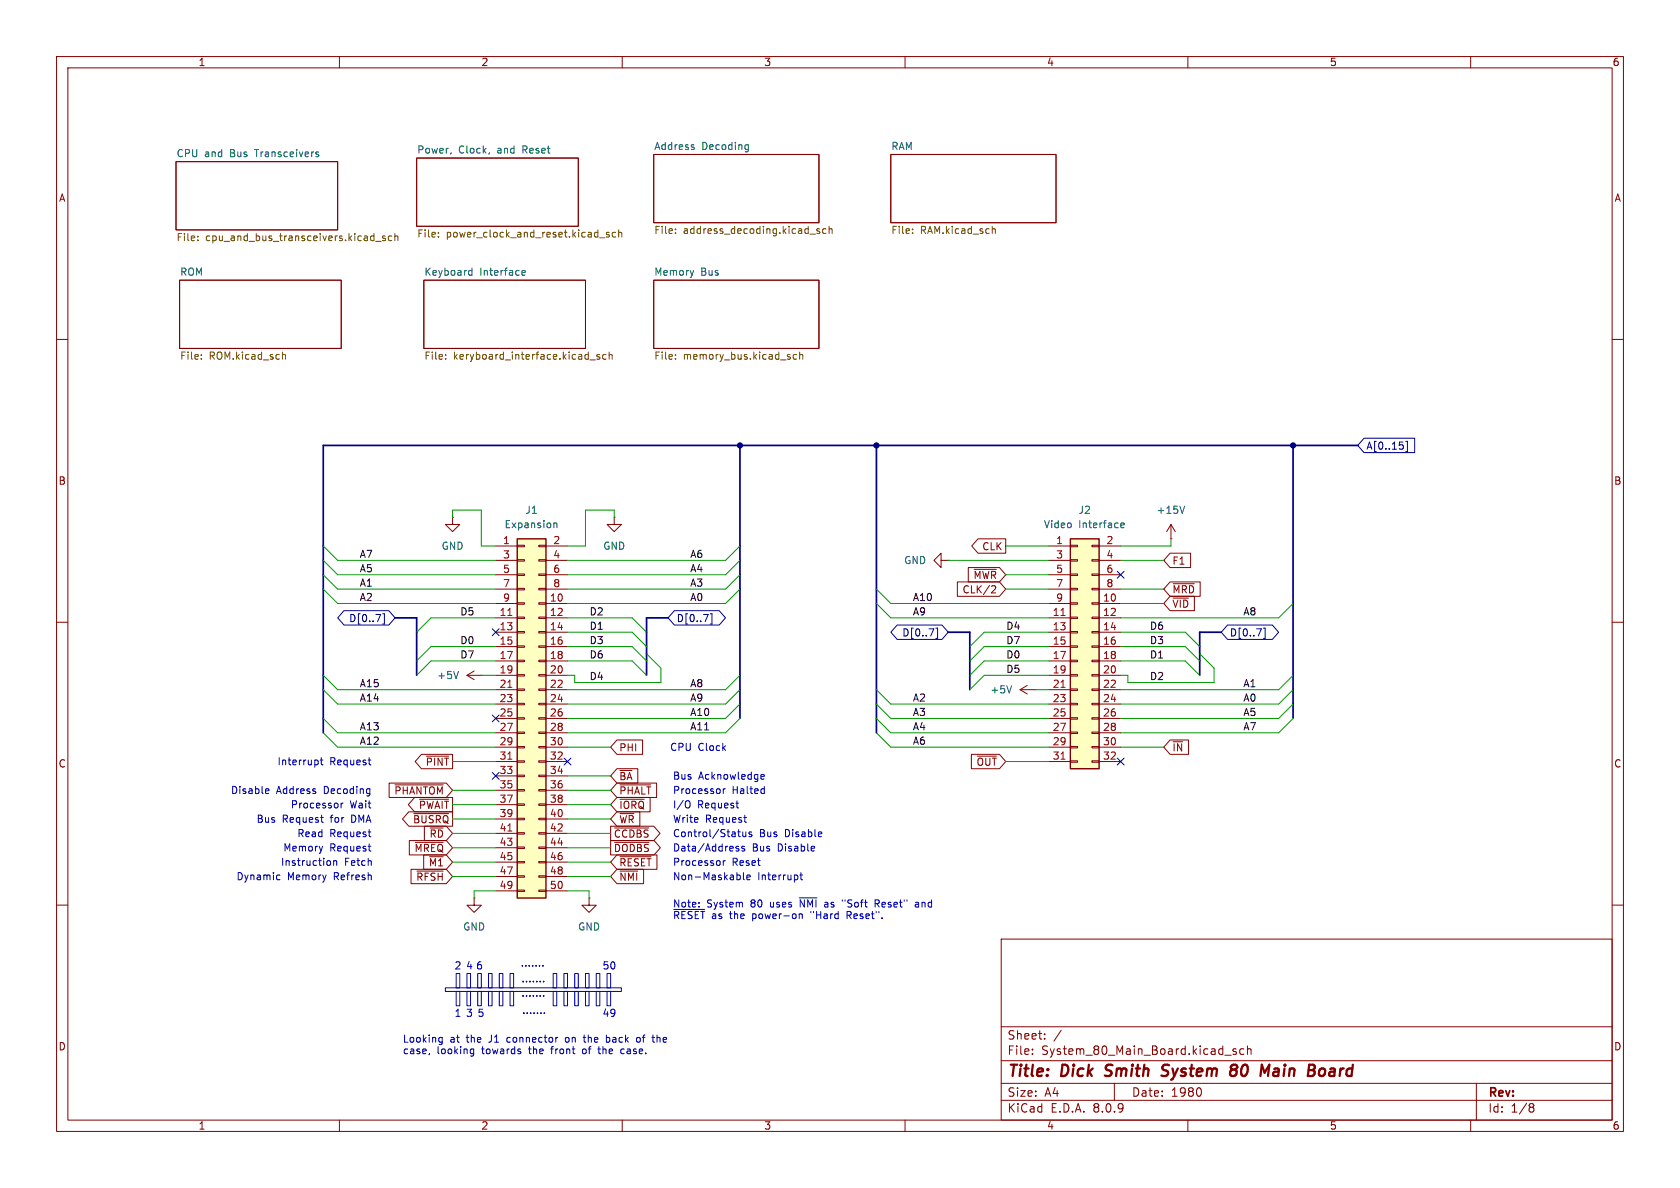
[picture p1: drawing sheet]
<svg xmlns="http://www.w3.org/2000/svg" width="297mm" height="210mm" viewBox="0 0 297 210" stroke-linecap="round" stroke-linejoin="round" font-family="sans-serif">
<g fill="none" stroke="#840000" stroke-width=".18">
<path d="M10 10h277v190h-277zM12 12h273v186h-273zM60 10v2M110 10v2M160 10v2M210 10v2M260 10v2M31.1 28.6h28.6v12h-28.6zM73.7 27.9h28.5v12.1h-28.5zM115.6 27.3h29.2v12.1h-29.2zM157.5 27.3h29.2v12.1h-29.2zM31.7 49.5h28.6v12.1h-28.6z"/>
<path d="M74.9 49.5h28.6v12.1h-28.6zM115.6 49.5h29.2v12.1h-29.2zM10 60h2M285 60h2M10 110h2M285 110h2M10 160h2M177 166h108v32h-108zM285 160h2M60 198v2M110 198v2M160 198v2"/>
<path d="M177 194.5h108M177 191.5h108M177 187.5h108M177 181.5h108M182.5 186.3v.1M182.5 185.5v.1M184.7 183.6v.1M184.7 182.8v.1M187.6 182.1l-1.3 2M197 191.5v3M210 198v2M212.2 192.4l.2 .5-.2 .8"/>
<path d="M216.5 186.5h1.2M218.5 185.5l-.3-.1-.2 .2v.2l.5 .2v.3h-.5M219.9 185.5l-.4-.1-.3 .3v.4l.1 .2h.6M220.5 185.5l.2-.1 .4 .1 .1 .9M220.5 184.9v1.5M260 198v2M261 191.5v6.5M270.6 195.1l.4 .1 .2 .2-.3 .3M270.6 195.7h.3M270.9 195.7l.2 .2 .1 .4-.2 .2-.4 .1"/>
</g>
<path d="M195.3 190.1l.3 .1M195.6 188.4l-.1 .4 .1 .2M206.4 190a.85 .85 0 0 1-1.1 .1M206.4 188.2l-.7 .1a.46 .46 0 0 0-.2 .5 .46 .46 0 0 0 .3 .4l.6 .2M217.8 188.3l.6-.1 .3 .2v.3l-.4 .4M217.9 189.1h.4M218.3 189.1l.3 .2a.67 .67 0 0 1-.1 .7 .67 .67 0 0 1-.7 .2M223.6 189.6l.8-1.4-.2 2M225.4 189.4a.4 .4 0 0 0-.3 .4 .4 .4 0 0 0 .2 .4h.5M225.5 188.9l-.2 .1M233.5 189a.5 .5 0 0 1 .8 .3l-.1 .5a.6 .6 0 0 1-.9 .3" fill="none" stroke="#840000" stroke-width=".4"/>
<g fill="none" stroke="#006464" stroke-width=".18">
<path d="M56 26.9h.3M56 27.3h.3l.1 .2-.2 .2h-.3M79.7 27l-.1 .2M86.5 27l-.1 .2M122.6 26l.1 .2-.1 .2M122.6 25.6h.1M131.9 25.6h.4M132.3 25.6v1l-.1 .2-.3 .1M132.3 26.4h-.4M83 48.6h.4M83 47.9h.4M83.4 47.4v1.3"/>
<path d="M92.3 48.2l.6-.1-.1-.2-.4-.1-.1 .2v.6h.5M122.6 47.8l-.3 .9"/>
</g>
<g fill="none" stroke="#725600" stroke-width=".18">
<path d="M35 42.4v.1M35 41.8v.1M66.4 42.7h1M68.1 41.8l-.3-.1-.2 .2 .1 .2 .4 .1v.3h-.5M69.3 41.8l-.4-.1-.3 .2 .2 .6h.5M69.8 41.8l.2-.1 .3 .1v.7M69.8 41.3v1.2M77.5 41.8v.1M77.5 41.1v.1M106 42h1M107.7 41.1h-.3l-.2 .1 .1 .2 .4 .1v.4h-.5M108.8 41.1h-.3l-.3 .2 .2 .6h.4"/>
<path d="M109.4 41.2l.2-.1h.3v.8M109.4 40.6v1.3M119.4 40.5v.1M119.4 41.2v.1M143.2 41.4h1M144.9 40.5l-.3-.1-.2 .2 .1 .2 .4 .1v.3h-.5M146 40.5l-.3-.1-.3 .3 .1 .5h.5M146.6 40.6l.2-.2 .3 .1v.8M146.6 40v1.3M161.3 41.2v.1M161.3 40.5v.1M175.5 40.5h.4l.1 .8"/>
<path d="M35.6 63.4v.1M35.6 62.7v.1M49.9 62.8l.2-.1h.3l.1 .8M78.8 63.4v.1M78.8 62.7v.1M104.3 63.6h1M106 62.7h-.3l-.2 .1 .1 .2 .4 .1v.3h-.5M107.1 62.7h-.3l-.3 .2 .2 .5h.4M107.7 62.8l.2-.1h.3v.8M107.7 62.2v1.3M119.4 63.4v.1M119.4 62.7v.1"/>
<path d="M140.8 62.7h-.3l-.3 .2 .1 .5h.5M141.4 62.8l.2-.1h.3v.8M141.4 62.2v1.3"/>
</g>
<path d="M91.4 95.3h5.1v63.5h-5.1z" fill="#ffffc2"/>
<g fill="none" stroke="#840000" stroke-width=".18">
<path d="M80 91.4v1.3h1.3l-1.3 1.3-1.3-1.3h1.3M80 91.4h.1M87.6 96.5h3.8M87.6 99.1h3.8M91.4 98.9h1.3v.3h-1.3zM91.4 96.4h1.3v.2h-1.3zM95.2 98.9h1.3v.3h-1.3zM95.2 96.4h1.3v.2h-1.3zM96.5 96.5h3.8M96.5 99.1h3.8M82.5 119.4h2.6M82.5 119.4l1.3 .7"/>
<path d="M83.8 118.6l-1.3 .8M85.1 119.4h.1M87.6 106.7h3.8M87.6 109.2h3.8M87.6 111.8h3.8M87.6 114.3h3.8M87.6 116.8h3.8M87.6 119.4h3.8M87.6 101.6h3.8M87.6 104.1h3.8M91.4 119.3h1.3v.2h-1.3zM91.4 116.7h1.3v.3h-1.3z"/>
<path d="M91.4 114.2h1.3v.2h-1.3zM91.4 111.6h1.3v.3h-1.3zM91.4 109.1h1.3v.2h-1.3zM91.4 106.6h1.3v.2h-1.3zM91.4 104h1.3v.3h-1.3zM91.4 101.5h1.3v.2h-1.3zM95.2 119.3h1.3v.2h-1.3zM95.2 116.7h1.3v.3h-1.3zM95.2 114.2h1.3v.2h-1.3zM95.2 111.6h1.3v.3h-1.3zM95.2 109.1h1.3v.2h-1.3zM95.2 106.6h1.3v.2h-1.3z"/>
<path d="M95.2 104h1.3v.3h-1.3zM95.2 101.5h1.3v.2h-1.3zM96.5 106.7h3.8M96.5 109.2h3.8M96.5 111.8h3.8M96.5 114.3h3.8M96.5 116.8h3.8M96.5 119.4h3.8M96.5 101.6h3.8M96.5 104.1h3.8M87.6 121.9h3.8M87.6 124.5h3.8"/>
<path d="M87.6 127h3.8M87.6 129.5h3.8M87.6 132.1h3.8M87.6 134.6h3.8M87.6 137.2h3.8M87.6 139.7h3.8M91.4 139.6h1.3v.2h-1.3zM91.4 137h1.3v.3h-1.3zM91.4 134.5h1.3v.2h-1.3zM91.4 132h1.3v.2h-1.3zM91.4 129.4h1.3v.3h-1.3zM91.4 126.9h1.3v.2h-1.3z"/>
<path d="M91.4 124.3h1.3v.3h-1.3zM91.4 121.8h1.3v.2h-1.3zM95.2 139.6h1.3v.2h-1.3zM95.2 137h1.3v.3h-1.3zM95.2 134.5h1.3v.2h-1.3zM95.2 132h1.3v.2h-1.3zM95.2 129.4h1.3v.3h-1.3zM95.2 126.9h1.3v.2h-1.3zM95.2 124.3h1.3v.3h-1.3zM95.2 121.8h1.3v.2h-1.3zM96.5 121.9h3.8M96.5 124.5h3.8"/>
<path d="M96.5 127h3.8M96.5 129.5h3.8M96.5 132.1h3.8M96.5 134.6h3.8M96.5 137.2h3.8M96.5 139.7h3.8M180.3 121.9h2.6M180.3 121.9l1.3 .8M181.6 121.2l-1.3 .7M182.9 121.9h.1M83.8 158.8v1.2h1.3l-1.3 1.3-1.3-1.3h1.3M83.8 158.8h.1"/>
<path d="M87.6 142.2h3.8M87.6 144.8h3.8M87.6 147.3h3.8M87.6 149.9h3.8M87.6 152.4h3.8M87.6 154.9h3.8M87.6 157.5h3.8M91.4 157.4h1.3v.2h-1.3zM91.4 154.8h1.3v.3h-1.3zM91.4 152.3h1.3v.2h-1.3zM91.4 149.7h1.3v.3h-1.3zM91.4 147.2h1.3v.2h-1.3z"/>
<path d="M91.4 144.7h1.3v.2h-1.3zM91.4 142.1h1.3v.3h-1.3zM95.2 157.4h1.3v.2h-1.3zM95.2 154.8h1.3v.3h-1.3zM95.2 152.3h1.3v.2h-1.3zM95.2 149.7h1.3v.3h-1.3zM95.2 147.2h1.3v.2h-1.3zM95.2 144.7h1.3v.2h-1.3zM95.2 142.1h1.3v.3h-1.3zM96.5 142.2h3.8M96.5 144.8h3.8M96.5 147.3h3.8"/>
<path d="M96.5 149.9h3.8M96.5 152.4h3.8M96.5 154.9h3.8M96.5 157.5h3.8"/>
</g>
<path d="M91.4 95.3h5.1v63.5h-5.1z" fill="none" stroke="#840000" stroke-width=".25"/>
<path d="M89.8 108.8h.7M89.8 121.5h.7M89.8 134.2h.7M89.8 146.9h.7" fill="none" stroke="#a90000" stroke-width=".18"/>
<path d="M97.9 92.4v.9M97.9 92.6l.2-.2 .3 .1 .1 .8M81 118.7l-.4 1.3M178.8 121.2l-.4 1.3" fill="none" stroke="#006464" stroke-width=".18"/>
<path d="M189.2 95.3h5.1v40.6h-5.1z" fill="#ffffc2"/>
<g fill="none" stroke="#840000" stroke-width=".18">
<path d="M108.6 91.4v1.3h-1.3l1.3 1.3 1.3-1.3h-1.3M108.6 91.4h.1M166.4 99.1v1.2l-1.3-1.2 1.3-1.3v1.3h1.2M167.6 99.1h.1M172.9 95.2h4.9v2.6h-4.9l-1.1-1.3zM185.4 96.5h3.8M185.4 99.1h3.8M189.2 98.9h1.3v.3h-1.3zM189.2 96.4h1.3v.2h-1.3zM193 98.9h1.3v.3h-1.3zM193 96.4h1.3v.2h-1.3zM194.3 96.5h3.8"/>
<path d="M194.3 99.1h3.8M206.9 97.8h3.6v2.5h-3.6l-1.2-1.2zM207 95.3h.1M207 92.7l-.8 1.3M207 92.7v2.6M207 92.7l.8 1.3M169.2 102.9h7.5l1.1 1.2-1.1 1.3h-7.5zM171.2 100.3h5.5l1.1 1.3-1.1 1.3h-5.5zM172.2 100.6h3.9M175.5 103.5l.4 .1 .1 .3-.8 .9h.8M185.4 106.7h3.8M185.4 109.2h3.8"/>
<path d="M185.4 111.8h3.8M185.4 114.3h3.8M185.4 116.8h3.8M185.4 119.4h3.8M185.4 101.6h3.8M185.4 104.1h3.8M189.2 119.3h1.3v.2h-1.3zM189.2 116.7h1.3v.3h-1.3zM189.2 114.2h1.3v.2h-1.3zM189.2 111.6h1.3v.3h-1.3zM189.2 109.1h1.3v.2h-1.3zM189.2 106.6h1.3v.2h-1.3z"/>
<path d="M189.2 104h1.3v.3h-1.3zM189.2 101.5h1.3v.2h-1.3zM193 119.3h1.3v.2h-1.3zM193 116.7h1.3v.3h-1.3zM193 114.2h1.3v.2h-1.3zM193 111.6h1.3v.3h-1.3zM193 109.1h1.3v.2h-1.3zM193 106.6h1.3v.2h-1.3zM193 104h1.3v.3h-1.3zM193 101.5h1.3v.2h-1.3zM194.3 106.7h3.8M194.3 109.2h3.8"/>
<path d="M194.3 111.8h3.8M194.3 114.3h3.8M194.3 116.8h3.8M194.3 119.4h3.8M194.3 101.6h3.8M194.3 104.1h3.8M206.9 105.4h4.2v2.6h-4.2l-1.2-1.3zM206.9 102.9h5.3v2.5h-5.3l-1.2-1.3zM207.4 103.2h3.7M68.8 138.4h10.1l1.1 1.3-1.1 1.3h-10.1zM69.8 138.7h8.6M74.5 133.3h5.5v2.6h-5.5l-1.1-1.3z"/>
<path d="M75.4 133.7h3.9M109.1 138.4h7v2.6h-7l-1.2-1.3zM109.1 135.9h3.7v2.5h-3.7l-1.2-1.2zM109.1 130.8h4.5v2.6h-4.5l-1.2-1.3zM109.6 138.7h5.4M109.6 136.2h2.1M171.7 133.3h5l1.1 1.3-1.1 1.3h-5zM172.8 133.7h3.3M185.4 121.9h3.8M185.4 124.5h3.8M185.4 127h3.8M185.4 129.5h3.8"/>
<path d="M185.4 132.1h3.8M185.4 134.6h3.8M189.2 134.5h1.3v.2h-1.3zM189.2 132h1.3v.2h-1.3zM189.2 129.4h1.3v.3h-1.3zM189.2 126.9h1.3v.2h-1.3zM189.2 124.3h1.3v.3h-1.3zM189.2 121.8h1.3v.2h-1.3zM193 134.5h1.3v.2h-1.3zM193 132h1.3v.2h-1.3zM193 129.4h1.3v.3h-1.3zM193 126.9h1.3v.2h-1.3z"/>
<path d="M193 124.3h1.3v.3h-1.3zM193 121.8h1.3v.2h-1.3zM194.3 121.9h3.8M194.3 124.5h3.8M194.3 127h3.8M194.3 129.5h3.8M194.3 132.1h3.8M194.3 134.6h3.8M206.9 130.8h3.2v2.6h-3.2l-1.2-1.3zM207.4 131.1h1.7M72.3 143.5h7.7v2.6h-7.7l-1.1-1.3zM72.4 148.6h6.5l1.1 1.3-1.1 1.2h-6.5z"/>
<path d="M72.7 153.7h6.2l1.1 1.2-1.1 1.3h-6.2zM73.1 143.8h6.2M73.3 141h6.7v2.5h-6.7l-1.1-1.3zM73.4 148.9h5M73.7 154h4.7M74.2 141.3h5.1M74.9 151.1h4l1.1 1.3-1.1 1.3h-4zM75 146h3.9l1.1 1.3-1.1 1.3h-3.9zM104.1 158.8v1.2h-1.2l1.2 1.3 1.3-1.3h-1.3M104.1 158.8h.1M107.9 146h7.7l1.1 1.3-1.1 1.3h-7.7zM107.9 148.6h7.7l1.1 1.3-1.1 1.2h-7.7z"/>
<path d="M108.7 148.9h6M108.7 146.4h6M109.1 143.5h4v2.6h-4l-1.2-1.3zM109.1 141h5.8v2.5h-5.8l-1.2-1.3zM109.1 151.1h7v2.6h-7l-1.2-1.3zM109.1 153.7h4.7v2.5h-4.7l-1.2-1.3zM109.6 141.3h4.3M109.6 154h3.1M109.6 151.4h5.5"/>
</g>
<path d="M189.2 95.3h5.1v40.6h-5.1z" fill="none" stroke="#840000" stroke-width=".25"/>
<path d="M187.6 108.8h.7M187.6 121.5h.7M187.6 134.2h.7" fill="none" stroke="#a90000" stroke-width=".18"/>
<path d="M198.2 92.9l.6-.2-.1-.2-.4-.1-.1 .2v.6h.5M209.4 89.5l-.4 1.2" fill="none" stroke="#006464" stroke-width=".18"/>
<g fill="none" stroke="#000084" stroke-width=".18">
<path d="M241.1 77.5h9v2.5h-9l-1.1-1.3zM248 78.7v.6M248.5 78h.3v1.8h-.3M60.8 107.9h7.9l1.1 1.3-1.1 1.3h-7.9l-1.1-1.3zM67.7 108.5h.3v1.8h-.3M87 111.2l1.2 1.2M88.2 111.2l-1.2 1.2M119.2 107.9h7.9l1.2 1.3-1.2 1.3h-7.9l-1.1-1.3zM125.6 108.5h.3v1.8h-.3M158.6 110.5h7.9l1.1 1.3-1.1 1.2h-7.9l-1.1-1.2zM165.4 111h.3v1.9h-.3M197.5 101l1.2 1.2"/>
<path d="M198.7 101l-1.2 1.2M217 110.5h7.9l1.1 1.3-1.1 1.2h-7.9l-1.1-1.2zM223.4 111h.3v1.9h-.3M87 136.6l1.2 1.2M87 126.4l1.2 1.2M88.2 136.6l-1.2 1.2M88.2 126.4l-1.2 1.2M99.7 134l1.2 1.2M100.9 134l-1.2 1.2M197.5 134l1.2 1.2M198.7 134l-1.2 1.2"/>
</g>
<g fill="none" stroke="#0000c2" stroke-width=".18">
<path d="M47.1 139.4l.4 .1v.2l-.6 .2M56 134.4l.3 .2v.4l-.3 .2M56.6 134.4h.5M56.8 133.9v1.1l.3 .2M65.1 134.4h.5M65.3 139.4l.1 .1M65.4 139.4l-.1 1.2M65.4 135.2h.2M127.9 139.4v.9M128.2 139.4l-.3 .3M134.5 137.1l.2-.2h.2l.2 .2v.1l-.6 .1M134.5 137.6l.2 .1h.4"/>
<path d="M135 139.4l.1 .1M135.1 139v1.3M47.5 140.2l-.4 .1M49.1 154.7h.4M49.5 155.5h-.4M56.7 144.5h.5M57 149.6l-.3 .8M57 145.4h.2M58.2 152.1l.2 .3v.3l-.2 .3M59 152.3l.2-.2 .3 .1v.8M59 152.1v.9M60.3 142v.8"/>
<path d="M60.7 142l-.4 .2M65.1 147.1h.5M65.1 149.6h.5M65.4 140.2l-.1 .1M65.4 147.9h.2M65.4 150.4h.2M121.7 141.6h.1a.81 .81 0 0 1-.1 1.2M123.6 159.6v.1M127.9 152.1v.9M128.2 152.1l-.3 .3M130.1 149.8l.5 .4-.1 .2h-.4M130.1 142h.5"/>
<path d="M130.4 147.1h.5M130.5 142.8h.1M130.6 147.7l.3 .2M130.6 149.7l-.3-.1-.2 .2M130.8 154.7l.1 .2-.1 .6M131.3 147.1l.1 .7 .3 .1 .2-.1M131.4 154.3v1l.2 .2M131.5 144.5h.5M131.6 149.7l-.3-.1-.2 .2 .1 .2 .4 .1v.3h-.5M131.9 147.1v.8M131.9 145.4h.1M132 155.1l.6-.1v-.3h-.4l-.2 .2 .1 .6h.5"/>
<path d="M132.9 147.1h-.3l-.2 .1 .1 .2 .4 .1v.3h-.5M135.1 140.2l-.1 .1M141.3 158.7h3.1M141.4 154.7h.5M141.6 154.3v1l.3 .2M148.9 159.1v.2M155 159.7l.4 .6M155.3 159.1h-.6v1.2M155.3 159.7h-.6M161.8 159.6h.5l.1 .7M162.4 159.8l-.4 .1-.2 .1 .2 .3h.4M78.7 174.6h31.2v.7h-31.2z"/>
<path d="M80.6 172.1h.7v2.5h-.7zM80.6 175.3h.7v2.5h-.7zM82.5 172.1h.7v2.5h-.7zM82.5 175.3h.7v2.5h-.7zM84.5 172.1h.6v2.5h-.6zM84.5 175.3h.6v2.5h-.6zM86.4 175.3h.6v2.5h-.6zM86.4 172.1h.6v2.5h-.6zM88.3 175.3h.6v2.5h-.6zM88.3 172.1h.6v2.5h-.6zM90.2 175.3h.6v2.5h-.6zM90.2 172.1h.6v2.5h-.6z"/>
<path d="M96 170.7v.1M96.1 173.5v.1M96.1 176v.1M96.2 179v.2M97.8 175.3h.6v2.5h-.6zM97.8 172.1h.6v2.5h-.6zM99.7 172.1h.6v2.5h-.6zM99.7 175.3h.6v2.5h-.6zM101.6 172.1h.6v2.5h-.6zM101.6 175.3h.6v2.5h-.6zM103.5 172.1h.6v2.5h-.6zM103.5 175.3h.6v2.5h-.6z"/>
<path d="M105.4 172.1h.6v2.5h-.6zM105.4 175.3h.6v2.5h-.6zM107.3 172.1h.6v2.5h-.6zM107.3 175.3h.6v2.5h-.6zM119.1 160.8h5.5M123.6 160.2v.1M141.3 161.5v.9M141.5 161.5l-.2 .2M141.7 161.5l.1 .2v.7M149.8 161.1v1.3M149.8 161.8h.4M75.9 186.2l-.1 .3"/>
<path d="M77.8 183.4h.4M78.2 183.4v1l-.1 .2M78.2 184.2h-.4M83.3 186.2h.4M83.3 185.5h.4M83.7 185.4v1.1l-.1 .1-.3 .1M92 185.9v.3M98.6 183.4h-.2M100.1 183.4l-.2 .2 .2 .6M103.1 183.4h.5M103.1 185.5l-.1 .2 .1 .5M103.3 183v1.1l.3 .1"/>
<path d="M105.7 185.4h.5M105.9 185v1.1l.3 .2M107.2 183.4h.4l.1 .1M107.2 183v1.2M107.7 184.1l-.1 .1h-.4M110.3 185.5l-.3-.1-.3 .3 .2 .5h.4M112.5 183.6l.3-.2h.3l.1 .2-.1 .6h-.3l-.3-.2M116.2 183v1.2M116.3 183.4l-.1 .1"/>
</g>
<path d="M130.8 78.7v48.3M154.9 78.7v50.8M228.6 78.7v48.3M240 78.7h-182.9v50.8M69.8 109.2h3.9v10.2M118.1 109.2h-3.8v10.2M167.6 111.8h3.8v10.1M215.9 111.8h-3.8v7.6" fill="none" stroke="#000084" stroke-width=".3"/>
<g fill="none" stroke="#009600" stroke-width=".18">
<path d="M57.1 99.1l2.6 2.5h27.9M57.1 96.5l2.6 2.6h27.9M80 91.4v-1.2h5.1v6.3h2.5M108.6 91.4v-1.2h-5.1v6.3h-3.2M130.8 99.1l-2.5 2.5h-28M130.8 96.5l-2.5 2.6h-28M167.6 99.1h17.8M177.8 96.5h7.6M198.1 99.1h7.6M207 95.3v1.2h-8.9M57.1 101.6l2.6 2.5h27.9M57.1 119.4l2.6 2.5h27.9"/>
<path d="M57.1 104.1l2.6 2.6h27.9M85.1 119.4h2.5M87.6 109.2h-11.4l-2.5 2.6M87.6 116.8h-11.4l-2.5 2.6M87.6 114.3h-11.4l-2.5 2.5M100.3 109.2h11.5l2.5 2.6M100.3 116.8h11.5l2.5 2.6M100.3 114.3h11.5l2.5 2.5M100.3 111.8h11.5l2.5 2.5M114.3 115.6l2.5 2.5v2.6h-15.2v-1.3h-1.3M130.8 101.6l-2.5 2.5h-28M130.8 119.4l-2.5 2.5h-28"/>
<path d="M130.8 104.1l-2.5 2.6h-28M154.9 106.7l2.6 2.5h27.9M154.9 104.1l2.6 2.6h27.9M177.8 104.1h7.6M177.8 101.6h7.6M185.4 116.8h-11.4l-2.6 2.6M185.4 114.3h-11.4l-2.6 2.5M185.4 119.4h-11.4l-2.6 2.5M185.4 111.8h-11.4l-2.6 2.5M198.1 104.1h7.6M198.1 116.8h11.4l2.6 2.6M198.1 114.3h11.4l2.6 2.5"/>
<path d="M198.1 111.8h11.4l2.6 2.5M198.1 106.7h7.6M212.1 115.6l2.5 2.5v2.6h-15.2v-1.3h-1.3M228.6 119.4l-2.5 2.5h-28M228.6 106.7l-2.5 2.5h-28M57.1 127l2.6 2.5h27.9M57.1 121.9l2.6 2.6h27.9M57.1 129.5l2.6 2.6h27.9M80 139.7h7.6M80 134.6h7.6M100.3 139.7h7.6M100.3 132.1h7.6"/>
<path d="M100.3 137.2h7.6M130.8 127l-2.5 2.5h-28M130.8 124.5l-2.5 2.5h-28M130.8 121.9l-2.5 2.6h-28M154.9 127l2.6 2.5h27.9M154.9 124.5l2.6 2.5h27.9M154.9 121.9l2.6 2.6h27.9M154.9 129.5l2.6 2.6h27.9M177.8 134.6h7.6M182.9 121.9h2.5M198.1 132.1h7.6M228.6 127l-2.5 2.5h-28"/>
<path d="M228.6 124.5l-2.5 2.5h-28M228.6 121.9l-2.5 2.6h-28M80 154.9h7.6M80 152.4h7.6M80 147.3h7.6M80 142.2h7.6M80 149.9h7.6M80 144.8h7.6M87.6 157.5h-3.8v1.3M100.3 154.9h7.6M100.3 157.5h3.8v1.3M100.3 152.4h7.6"/>
<path d="M100.3 147.3h7.6M100.3 142.2h7.6M100.3 149.9h7.6M100.3 144.8h7.6"/>
</g>
<g fill="#000084" stroke="#000084" stroke-width=".18">
<circle cx="130.8" cy="78.7" r=".46"/>
<circle cx="154.9" cy="78.7" r=".46"/>
<circle cx="228.6" cy="78.7" r=".46"/>
</g>
<g font-size="2.8" fill="#840000">
<text x="178" y="190.9">Title:</text>
<text x="187.7" y="190.9">Dick</text>
<text x="196.3" y="190.9">Smith</text>
<text x="207.1" y="190.9">System</text>
<text x="220" y="190.9">80</text>
<text x="226.1" y="190.9">Main</text>
<text x="235.3" y="190.9">Board</text>
</g>
<g font-size="2.1" fill="#840000">
<text x="178" y="184">Sheet:</text>
<text x="178" y="186.7">File:</text>
<text x="184.1" y="186.7">System_80_Main_Board.kicad_sch</text>
<text x="178" y="196.9">KiCad</text>
<text x="178" y="194.1">Size:</text>
<text x="184.7" y="194.1">A4</text>
<text x="185.7" y="196.9">E.D.A.</text>
<text x="193.3" y="196.9">8.0.9</text>
<text x="200" y="194.1">Date:</text>
<text x="207" y="194.1">1980</text>
<text x="263" y="194.3">Rev:</text>
<text x="263" y="196.9">Id:</text>
<text x="267.1" y="196.9">1/8</text>
</g>
<g font-size="1.8" fill="#840000">
<text x="35" y="11.9">1</text>
<text x="85" y="11.9">2</text>
<text x="135" y="11.9">3</text>
<text x="185" y="11.9">4</text>
<text x="235" y="11.9">5</text>
<text x="285" y="11.9">6</text>
<text x="10.3" y="35.9">A</text>
<text x="285.3" y="35.9">A</text>
<text x="10.3" y="85.9">B</text>
<text x="285.3" y="85.9">B</text>
<text x="173.6" y="97.5">CLK</text>
<text x="207.2" y="100">F1</text>
<text x="170.1" y="105.1">CLK/2</text>
<text x="172" y="102.6">~{MWR}</text>
<text x="207.2" y="107.6">~{VID}</text>
<text x="207.2" y="105.1">~{MRD}</text>
<text x="10.3" y="135.9">C</text>
<text x="75.2" y="135.6">~{PINT}</text>
<text x="109.4" y="133">PHI</text>
<text x="172.5" y="135.6">~{OUT}</text>
<text x="207.2" y="133">~{IN}</text>
<text x="285.3" y="135.9">C</text>
<text x="69.6" y="140.7">~{PHANTOM}</text>
<text x="73.9" y="143.2">~{PWAIT}</text>
<text x="109.4" y="140.7">~{PHALT}</text>
<text x="109.4" y="138.1">~{BA}</text>
<text x="109.4" y="143.2">~{IORQ}</text>
<text x="72.9" y="145.7">~{BUSRQ}</text>
<text x="75.8" y="148.3">~{RD}</text>
<text x="108.4" y="148.3">~{CCDBS}</text>
<text x="109.4" y="145.7">~{WR}</text>
<text x="73.2" y="150.8">~{MREQ}</text>
<text x="73.5" y="155.9">~{RFSH}</text>
<text x="75.7" y="153.4">~{M1}</text>
<text x="108.4" y="150.8">~{DODBS}</text>
<text x="109.4" y="153.4">~{RESET}</text>
<text x="109.4" y="155.9">~{NMI}</text>
<text x="10.3" y="185.9">D</text>
<text x="285.3" y="185.9">D</text>
<text x="35" y="199.9">1</text>
<text x="85" y="199.9">2</text>
<text x="135" y="199.9">3</text>
<text x="185" y="199.9">4</text>
<text x="235" y="199.9">5</text>
<text x="285" y="199.9">6</text>
</g>
<g font-size="1.8" fill="#006464">
<text x="31.1" y="27.9">CPU</text>
<text x="36.2" y="27.9">and</text>
<text x="40.8" y="27.9">Bus</text>
<text x="45.4" y="27.9">Transceivers</text>
<text x="73.7" y="27.2">Power,</text>
<text x="81.1" y="27.2">Clock,</text>
<text x="88" y="27.2">and</text>
<text x="92.7" y="27.2">Reset</text>
<text x="115.6" y="26.6">Address</text>
<text x="124.1" y="26.6">Decoding</text>
<text x="157.5" y="26.6">RAM</text>
<text x="31.7" y="48.8">ROM</text>
<text x="74.9" y="48.8">Keyboard</text>
<text x="84.8" y="48.8">Interface</text>
<text x="115.6" y="48.8">Memory</text>
<text x="123.9" y="48.8">Bus</text>
<text x="89.1" y="93.6">Expansion</text>
<text x="92.8" y="91">J1</text>
<text x="184.4" y="93.6">Video</text>
<text x="190.6" y="91">J2</text>
<text x="190.7" y="93.6">Interface</text>
<text x="204.4" y="91">+15V</text>
<text x="78" y="97.4">GND</text>
<text x="106.5" y="97.4">GND</text>
<text x="159.7" y="99.9">GND</text>
<text x="77.2" y="120.2">+5V</text>
<text x="175" y="122.8">+5V</text>
<text x="81.8" y="164.7">GND</text>
<text x="102.1" y="164.7">GND</text>
</g>
<g font-size="1.8" fill="#725600">
<text x="115.6" y="41.7">File:</text>
<text x="120.8" y="41.7">address_decoding.kicad_sch</text>
<text x="157.5" y="41.7">File:</text>
<text x="162.7" y="41.7">RAM.kicad_sch</text>
<text x="31.1" y="43">File:</text>
<text x="36.3" y="43">cpu_and_bus_transceivers.kicad_sch</text>
<text x="73.7" y="42.3">File:</text>
<text x="78.9" y="42.3">power_clock_and_reset.kicad_sch</text>
<text x="31.7" y="63.9">File:</text>
<text x="37" y="63.9">ROM.kicad_sch</text>
<text x="74.9" y="63.9">File:</text>
<text x="80.2" y="63.9">keryboard_interface.kicad_sch</text>
<text x="115.6" y="63.9">File:</text>
<text x="120.8" y="63.9">memory_bus.kicad_sch</text>
</g>
<g font-size="1.8" fill="#000084">
<text x="241.5" y="79.7">A[0..15]</text>
<text x="61.6" y="110.2">D[0..7]</text>
<text x="119.5" y="110.2">D[0..7]</text>
<text x="159.4" y="112.7">D[0..7]</text>
<text x="217.3" y="112.7">D[0..7]</text>
</g>
<g font-size="1.8" fill="#0f0f0f">
<text x="63.5" y="101.3">A5</text>
<text x="63.5" y="98.7">A7</text>
<text x="121.9" y="101.3">A4</text>
<text x="121.9" y="98.7">A6</text>
<text x="63.5" y="106.3">A2</text>
<text x="63.5" y="103.8">A1</text>
<text x="121.9" y="106.3">A0</text>
<text x="121.9" y="103.8">A3</text>
<text x="161.3" y="106.3">A10</text>
<text x="81.3" y="108.9">D5</text>
<text x="81.3" y="114">D0</text>
<text x="104.1" y="108.9">D2</text>
<text x="104.1" y="111.4">D1</text>
<text x="104.1" y="114">D3</text>
<text x="161.3" y="108.9">A9</text>
<text x="177.8" y="114">D7</text>
<text x="177.8" y="111.4">D4</text>
<text x="203.2" y="114">D3</text>
<text x="203.2" y="111.4">D6</text>
<text x="219.7" y="108.9">A8</text>
<text x="81.3" y="116.5">D7</text>
<text x="104.1" y="116.5">D6</text>
<text x="177.8" y="119">D5</text>
<text x="177.8" y="116.5">D0</text>
<text x="203.2" y="116.5">D1</text>
<text x="63.5" y="121.6">A15</text>
<text x="63.5" y="124.1">A14</text>
<text x="104.1" y="120.3">D4</text>
<text x="121.9" y="124.1">A9</text>
<text x="121.9" y="121.6">A8</text>
<text x="161.3" y="124.1">A2</text>
<text x="203.2" y="120.3">D2</text>
<text x="219.7" y="121.6">A1</text>
<text x="219.7" y="124.1">A0</text>
<text x="63.5" y="129.2">A13</text>
<text x="63.5" y="131.7">A12</text>
<text x="121.9" y="126.7">A10</text>
<text x="121.9" y="129.2">A11</text>
<text x="161.3" y="126.7">A3</text>
<text x="161.3" y="129.2">A4</text>
<text x="161.3" y="131.7">A6</text>
<text x="219.7" y="129.2">A7</text>
<text x="219.7" y="126.7">A5</text>
</g>
<g font-size="1.8" fill="#a90000">
<text x="88.8" y="96.3">1</text>
<text x="88.8" y="98.8">3</text>
<text x="88.8" y="101.3">5</text>
<text x="97.7" y="96.3">2</text>
<text x="97.7" y="98.8">4</text>
<text x="97.7" y="101.3">6</text>
<text x="186.6" y="96.3">1</text>
<text x="186.6" y="98.8">3</text>
<text x="186.6" y="101.3">5</text>
<text x="195.5" y="96.3">2</text>
<text x="195.5" y="98.8">4</text>
<text x="195.5" y="101.3">6</text>
<text x="88.8" y="103.9">7</text>
<text x="88.8" y="106.4">9</text>
<text x="97.1" y="106.4">10</text>
<text x="97.7" y="103.9">8</text>
<text x="186.6" y="103.9">7</text>
<text x="186.6" y="106.4">9</text>
<text x="194.9" y="106.4">10</text>
<text x="195.5" y="103.9">8</text>
<text x="88.2" y="109">11</text>
<text x="88.2" y="111.5">13</text>
<text x="97.1" y="109">12</text>
<text x="97.1" y="111.5">14</text>
<text x="186" y="109">11</text>
<text x="186" y="111.5">13</text>
<text x="194.9" y="109">12</text>
<text x="194.9" y="111.5">14</text>
<text x="88.2" y="114">15</text>
<text x="88.2" y="116.6">17</text>
<text x="88.2" y="119.1">19</text>
<text x="97.1" y="114">16</text>
<text x="97.1" y="116.6">18</text>
<text x="97.1" y="119.1">20</text>
<text x="186" y="114">15</text>
<text x="186" y="116.6">17</text>
<text x="186" y="119.1">19</text>
<text x="194.9" y="114">16</text>
<text x="194.9" y="116.6">18</text>
<text x="194.9" y="119.1">20</text>
<text x="88.2" y="121.7">21</text>
<text x="88.2" y="124.2">23</text>
<text x="97.1" y="121.7">22</text>
<text x="97.1" y="124.2">24</text>
<text x="186" y="121.7">21</text>
<text x="186" y="124.2">23</text>
<text x="194.9" y="121.7">22</text>
<text x="194.9" y="124.2">24</text>
<text x="88.2" y="126.7">25</text>
<text x="88.2" y="129.3">27</text>
<text x="88.2" y="131.8">29</text>
<text x="97.1" y="126.7">26</text>
<text x="97.1" y="129.3">28</text>
<text x="97.1" y="131.8">30</text>
<text x="186" y="126.7">25</text>
<text x="186" y="129.3">27</text>
<text x="186" y="131.8">29</text>
<text x="194.9" y="126.7">26</text>
<text x="194.9" y="129.3">28</text>
<text x="194.9" y="131.8">30</text>
<text x="88.2" y="134.4">31</text>
<text x="88.2" y="136.9">33</text>
<text x="97.1" y="134.4">32</text>
<text x="97.1" y="136.9">34</text>
<text x="186" y="134.4">31</text>
<text x="194.9" y="134.4">32</text>
<text x="88.2" y="139.4">35</text>
<text x="88.2" y="142">37</text>
<text x="97.1" y="139.4">36</text>
<text x="97.1" y="142">38</text>
<text x="88.2" y="144.5">39</text>
<text x="88.2" y="147.1">41</text>
<text x="88.2" y="149.6">43</text>
<text x="97.1" y="144.5">40</text>
<text x="97.1" y="147.1">42</text>
<text x="97.1" y="149.6">44</text>
<text x="88.2" y="152.1">45</text>
<text x="88.2" y="154.7">47</text>
<text x="97.1" y="152.1">46</text>
<text x="97.1" y="154.7">48</text>
<text x="88.2" y="157.2">49</text>
<text x="97.1" y="157.2">50</text>
</g>
<g font-size="1.8" fill="#0000c2">
<text x="49" y="135.5">Interrupt</text>
<text x="58.3" y="135.5">Request</text>
<text x="118.4" y="132.9">CPU</text>
<text x="123.4" y="132.9">Clock</text>
<text x="40.7" y="140.6">Disable</text>
<text x="48.9" y="140.6">Address</text>
<text x="51.3" y="143.1">Processor</text>
<text x="57.3" y="140.6">Decoding</text>
<text x="61.9" y="143.1">Wait</text>
<text x="118.9" y="140.6">Processor</text>
<text x="118.9" y="138">Bus</text>
<text x="118.9" y="143.1">I/O</text>
<text x="123.3" y="143.1">Request</text>
<text x="123.5" y="138">Acknowledge</text>
<text x="129.4" y="140.6">Halted</text>
<text x="45.3" y="145.6">Bus</text>
<text x="49.9" y="145.6">Request</text>
<text x="52.5" y="148.2">Read</text>
<text x="58.3" y="148.2">Request</text>
<text x="58.6" y="145.6">for</text>
<text x="62.4" y="145.6">DMA</text>
<text x="118.9" y="148.2">Control/Status</text>
<text x="118.9" y="145.6">Write</text>
<text x="124.7" y="145.6">Request</text>
<text x="134.3" y="148.2">Bus</text>
<text x="138.9" y="148.2">Disable</text>
<text x="41.7" y="155.8">Dynamic</text>
<text x="49.6" y="153.3">Instruction</text>
<text x="50" y="150.7">Memory</text>
<text x="50.8" y="155.8">Memory</text>
<text x="58.3" y="150.7">Request</text>
<text x="59.1" y="155.8">Refresh</text>
<text x="60.9" y="153.3">Fetch</text>
<text x="118.9" y="150.7">Data/Address</text>
<text x="118.9" y="153.3">Processor</text>
<text x="118.9" y="155.8">Non-Maskable</text>
<text x="129.4" y="153.3">Reset</text>
<text x="133" y="150.7">Bus</text>
<text x="134" y="155.8">Interrupt</text>
<text x="137.6" y="150.7">Disable</text>
<text x="118.9" y="160.6">Note:</text>
<text x="124.9" y="160.6">System</text>
<text x="132.8" y="160.6">80</text>
<text x="136.4" y="160.6">uses</text>
<text x="141.9" y="160.6">~{NMI}</text>
<text x="146.4" y="160.6">as</text>
<text x="149.8" y="160.6">&quot;Soft</text>
<text x="155.7" y="160.6">Reset&quot;</text>
<text x="163.1" y="160.6">and</text>
<text x="118.9" y="162.7">~{RESET}</text>
<text x="125.8" y="162.7">as</text>
<text x="129.1" y="162.7">the</text>
<text x="133.3" y="162.7">power-on</text>
<text x="143.8" y="162.7">&quot;Hard</text>
<text x="150.4" y="162.7">Reset&quot;.</text>
<text x="80.3" y="171.5">2</text>
<text x="82.3" y="171.5">4</text>
<text x="84.1" y="171.5">6</text>
<text x="91.9" y="170.9">.......</text>
<text x="92.1" y="173.7">.......</text>
<text x="106.4" y="171.5">50</text>
<text x="80.3" y="179.8">1</text>
<text x="82.3" y="179.8">3</text>
<text x="84.3" y="179.8">5</text>
<text x="92.1" y="176.3">.......</text>
<text x="92.2" y="179.3">.......</text>
<text x="106.4" y="179.8">49</text>
<text x="71.1" y="184.4">Looking</text>
<text x="79.5" y="184.4">at</text>
<text x="82.6" y="184.4">the</text>
<text x="86.7" y="184.4">J1</text>
<text x="90.1" y="184.4">connector</text>
<text x="100.6" y="184.4">on</text>
<text x="104.1" y="184.4">the</text>
<text x="108.2" y="184.4">back</text>
<text x="113.8" y="184.4">of</text>
<text x="116.9" y="184.4">the</text>
<text x="71.1" y="186.4">case,</text>
<text x="77.2" y="186.4">looking</text>
<text x="85.3" y="186.4">towards</text>
<text x="93.8" y="186.4">the</text>
<text x="97.9" y="186.4">front</text>
<text x="103.6" y="186.4">of</text>
<text x="106.7" y="186.4">the</text>
<text x="110.8" y="186.4">case.</text>
</g>
</svg>
